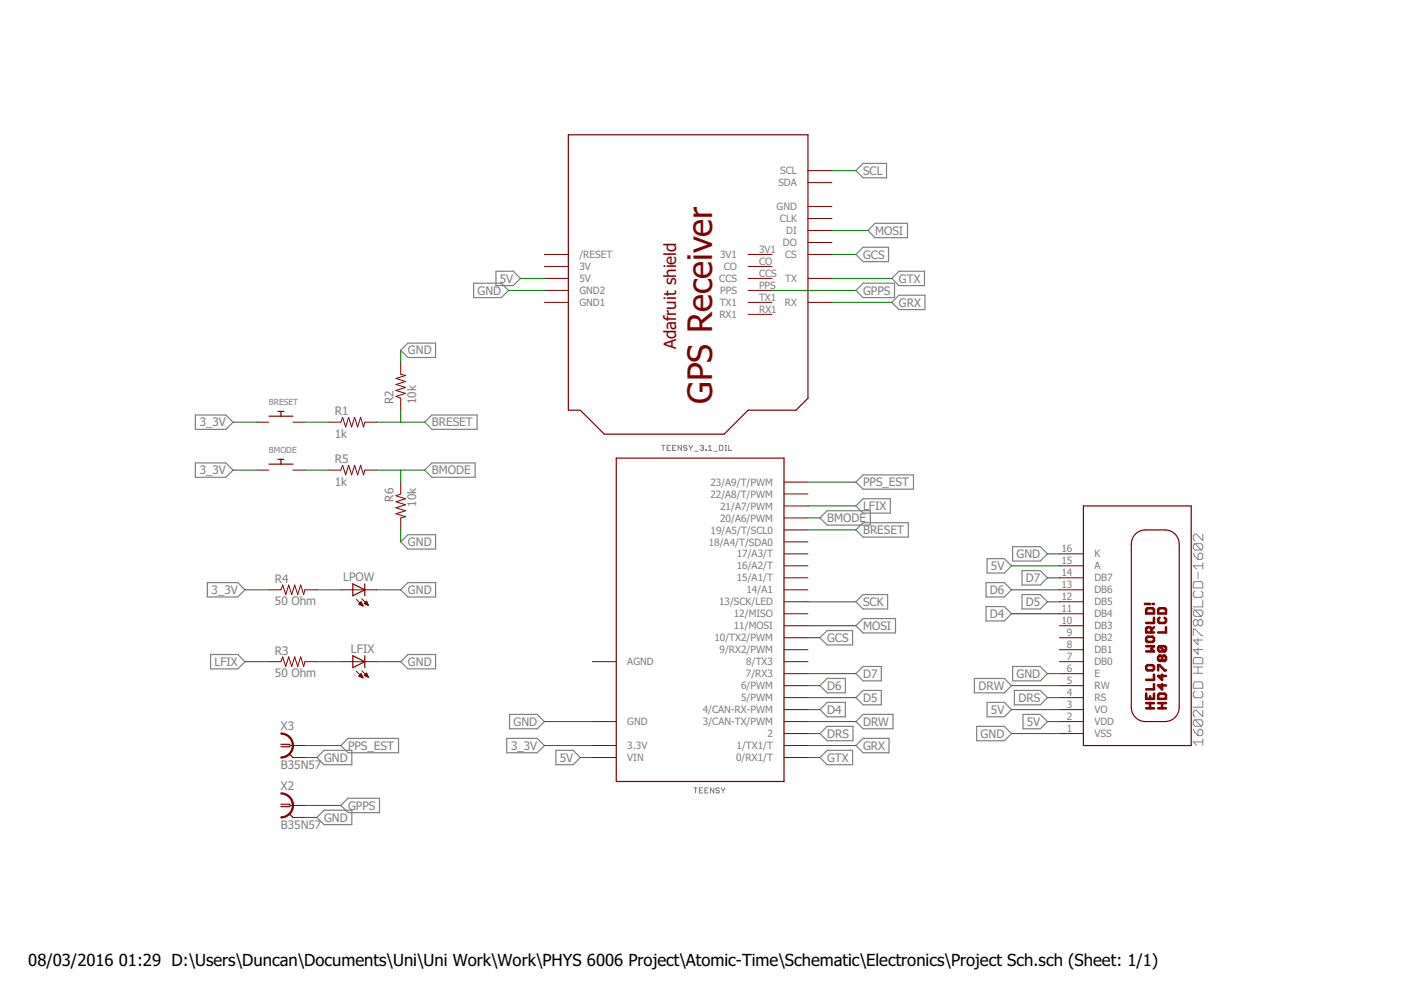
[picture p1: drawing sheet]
<svg xmlns="http://www.w3.org/2000/svg" width="297mm" height="210mm" viewBox="0 0 297 210" stroke-linecap="round" stroke-linejoin="round" font-family="sans-serif">
<g fill="none" stroke="#808080" stroke-width=".21">
<path d="M140.3 94.4h.7M140.6 94.4v1.1M141.4 95h.4M142.1 94.4h-.7v1.1h.7M142.6 95h.4M143.3 94.4h-.7v1.1h.7M144.5 94.4v1.1l-.7-1.1v1.1M145.6 94.6l-.1-.2h-.4l-.2 .2 .2 .4h.4l.1 .1-.1 .4h-.4l-.2-.2M146.1 94.4l.4 .6M146.5 95v.5M146.8 94.4l-.3 .6M147.3 95.7h.7"/>
<path d="M148.4 94.6l.2-.2h.4l.2 .2-.2 .4M148.8 95h.2M149 95l.2 .1-.2 .4h-.4l-.2-.2M149.6 95.3h.2v.2h-.2zM150.2 95.5h.7M150.2 94.8l.4-.4v1.1M151.4 95.7h.7M152.5 94.4h.6l.1 .2v.7l-.1 .2h-.6zM153.7 94.4h.4M153.7 95.5h.4M153.9 94.4v1.1M154.5 94.4v1.1h.7"/>
<path d="M253 117.3l.3 .6 .7 .7M253.3 115.3h1.4l.3 .3v.7l-.3 .3M253.3 115.3l-.3 .3v.7l.3 .3h1.4M253.3 115.3l1.4 1.3M254 117.6l.3-.3h.4l.3 .3v.7l-.3 .3h-.7zM255 113.3v1.3l-1.3-1.3h-.4l-.3 .3v.7l.3 .3M255 119.3v1.3M255 120h-2l.7 .6M253 139.7l.3-.3h1.4l.3 .3v1h-2zM253 123.6l.3-.3h1.4l.3 .3v1.1h-2zM253 134.7v-1.3h.3l1.4 1.3h.3M253.3 125.3l-.3 .3v.7l.3 .4h1.4l.3-.4v-.7l-.3-.3"/>
<path d="M253.3 129.3h1.4l.3 .4v.6l-.3 .4M253.3 129.3l-.3 .4v.6l.3 .4h1.4M253.3 129.3l1.4 1.4M254 121.3v1.3M254 131.7v.7M254 135.4v1.3l-1-1h2M254 137.4v1.3l-1-1h2M254 131.7l.3-.3h.4l.3 .3v.7l-.3 .3h-.4l-.3-.3M254 131.7l-.3-.3h-.4l-.3 .3v.7l.3 .3h.4l.3-.3M255 127.3v1.4h-2M253 142.7h2M253 141.4h2"/>
<path d="M253 144.9l.3-.3h1.4l.3 .3v1h-2zM253 154.6l.3 .7 .7 .7M253.3 146.6l-.3 .3v.7l.3 .3h1.4l.3-.3v-.7l-.3-.3M253.3 152.6h1.4l.3 .4v.6l-.3 .4M253.3 152.6l-.3 .4v.6l.3 .4h1.4M253.3 152.6l1.4 1.4M254 141.4v1.3M254 155l.3-.4h.4l.3 .4v.6l-.3 .4h-.7zM255 148.6v1.3h-2M255 150.6v1.4l-1.3-1.4h-.4l-.3 .3v.7l.3 .4M255 156.6v1.4M255 157.3h-2l.7 .7"/>
<path d="M147.1 167h.7M147.5 167v1.1M148.3 167.6h.3M149 167h-.7v1.1h.7M149.5 167.6h.3M150.2 167h-.7v1.1h.7M151.3 167v1.1l-.7-1.1v1.1M152.5 167.2l-.2-.2h-.3l-.2 .2 .2 .4h.3l.2 .2-.2 .3h-.3l-.2-.2M153 167l.3 .6M153.3 167.6v.5M153.7 167l-.4 .6"/>
</g>
<g fill="none" stroke="#808080" stroke-width=".25">
<path d="M183 34.6h5v3.1h-5l-1.5-1.5zM105.2 57.5h3.6l1.5 1.5-1.5 1.6h-3.6zM183 52.4h5.4v3.1h-5.4l-1.5-1.5zM185.5 47.3h6.9v3.1h-6.9l-1.5-1.5zM190.6 57.5h5.4v3.1h-5.4l-1.5-1.6zM86.5 72.7h5.9v3.1h-5.9l-1.5-1.5zM100.4 60h5.9l1.5 1.6-1.5 1.5h-5.9zM183 60h6.7v3.1h-6.7l-1.5-1.5zM190.6 62.6h5.5v3h-5.5l-1.5-1.5zM41.4 88h6.5l1.5 1.5-1.5 1.5h-6.5zM41.4 98.1h6.5l1.5 1.6-1.5 1.5h-6.5zM90 89.5l1.6-1.5h9.6v3h-9.6z"/>
<path d="M91.6 98.1h9.1v3.1h-9.1l-1.6-1.5zM85 114.9l1.5-1.5h5.9v3h-5.9zM173.8 109.8l1.6-1.5h9.1v3h-9.1zM181.5 102.2l1.5-1.5h10.7v3h-10.7zM181.5 107.3l1.5-1.6h5.8v3.1h-5.8zM181.5 112.4l1.5-1.6h9.6v3.1h-9.6zM209.3 118.4h3.6l1.6 1.6-1.6 1.5h-3.6zM214.7 115.9h5.9l1.5 1.5-1.5 1.6h-5.9zM44 123.5h6.4l1.5 1.6-1.5 1.5h-6.4zM44.6 138.8h5.8l1.5 1.5-1.5 1.5h-5.8zM85 125.1l1.5-1.6h5.9v3.1h-5.9zM86.5 138.8h5.9v3h-5.9l-1.5-1.5z"/>
<path d="M173.8 135.2l1.6-1.5h5.4v3h-5.4zM181.5 127.6l1.5-1.5h5.2v3h-5.2zM181.5 132.7l1.5-1.6h6.9v3.1h-6.9zM209.1 123.5h3.8l1.6 1.6-1.6 1.5h-3.8zM209.1 128.6h3.8l1.6 1.5-1.6 1.6h-3.8zM216.7 126.1h3.9l1.5 1.5-1.5 1.5h-3.9zM216.7 121h3.9l1.5 1.5-1.5 1.5h-3.9zM72.3 158.1l1.5-1.6h10.7v3.1h-10.7zM107.4 156.5h6.5l1.5 1.6-1.5 1.5h-6.5zM108 151.5h5.9l1.5 1.5-1.5 1.5h-5.9zM117.9 159.1h3.6l1.5 1.5-1.5 1.5h-3.6zM173.8 150.5l1.6-1.6h3.8v3.1h-3.8z"/>
<path d="M173.8 155.5l1.6-1.5h5.4v3.1h-5.4zM173.8 145.4l1.6-1.6h3.8v3.1h-3.8zM181.5 153l1.5-1.5h6.3v3h-6.3zM181.5 158.1l1.5-1.6h5.5v3.1h-5.5zM181.5 142.8l1.5-1.5h3.9v3.1h-3.9zM181.5 147.9l1.5-1.5h3.9v3h-3.9zM206.6 143.8h6.3l1.6 1.6-1.6 1.5h-6.3zM207.1 154h5.8l1.6 1.5-1.6 1.6h-5.8zM209.3 148.9h3.6l1.6 1.6-1.6 1.5h-3.6zM214.7 141.3h5.9l1.5 1.5-1.5 1.6h-5.9zM215.1 146.4h5.5l1.5 1.5-1.5 1.5h-5.5zM216.9 151.5h3.7l1.5 1.5-1.5 1.5h-3.7z"/>
<path d="M67.2 160.6l1.5-1.5h5.9v3h-5.9zM67.2 173.3l1.5-1.5h5.9v3h-5.9zM72.3 170.8l1.5-1.6h6.7v3.1h-6.7zM173.8 160.6l1.6-1.5h5.4v3h-5.4z"/>
</g>
<g fill="none" stroke="#800000" stroke-width=".25">
<path d="M120.5 28.6h50.8v55.8l-2.5 2.6h-10.2l-5.1 5.1h-25.4l-5.1-5.1h-2.5zM57 88.2h5.1M57 98.4h5.1M58.9 87.2h1.3M58.9 97.4h1.3M59.6 87.2v1M59.6 97.4v1M130.7 97.1h35.5v68.6h-35.5zM229.7 107.3h22.9v50.8h-22.9zM240.7 113.2l.8-.5 .9-.3h4.6a3 3 0 0 1 3 3v34.6a3 3 0 0 1-3 3h-4.1a3 3 0 0 1-3-3v-34.6l.3-1.4zM74.8 123.8l2.5 1.3-2.5 1.2zM74.8 139l2.5 1.3-2.5 1.3z"/>
<path d="M77.3 123.8v2.5M77.3 139v2.6M59.6 157.8h1.7l.3 .3-.3 .2h-1.7M61.3 159.9l.8 .7M59.6 170.5h1.7l.3 .3-.3 .2h-1.7M61.3 172.6l.8 .7"/>
</g>
<g fill="none" stroke="#800000" stroke-width=".21">
<path d="M171.3 36.2h5.1M171.3 38.7h5.1M115.4 59h5.1M115.4 54h5.1M115.4 56.5h5.1M158.6 59h5.1M158.6 54h5.1M158.6 56.5h5.1M171.3 59h5.1M171.3 54h5.1M171.3 51.4h5.1M171.3 46.3h5.1"/>
<path d="M171.3 43.8h5.1M171.3 48.9h5.1M85 76.8v2.6l1 .2-2.1 .6 2.1 .7-2.1 .6 2.1 .6-2.1 .7 2.1 .6-2.1 .7 1.1 .3v2.6M115.4 64.1h5.1M115.4 61.6h5.1M158.6 64.1h5.1M158.6 61.6h5.1M158.6 66.7h5.1M171.3 64.1h5.1M54.5 89.5h2.5M54.5 99.7h2.5M62.1 89.5h2.5"/>
<path d="M62.1 99.7h2.5M69.7 89.5h2.6l.3-1 .7 2 .6-2 .6 2 .7-2 .6 2 .7-2 .6 2 .2-1h2.6M69.7 99.7h2.6l.3-1 .7 2 .6-2 .6 2 .7-2 .6 2 .7-2 .6 2 .2-1h2.6M85 102.2v2.5l-1.1 .4 2.1 .6-2.1 .7 2.1 .6-2.1 .7 2.1 .6-2.1 .6 2.1 .7-1 .2v2.6M166.2 102.2h5.1M166.2 104.7h5.1M166.2 107.3h5.1M166.2 109.8h5.1M166.2 112.4h5.1M166.2 114.9h5.1M166.2 117.4h5.1M166.2 120h5.1"/>
<path d="M224.6 117.4h5.1M224.6 120h5.1M57 125.1h2.6l.3-1.1 .7 2.1 .6-2.1 .6 2.1 .7-2.1 .6 2.1 .7-2.1 .6 2.1 .2-1h2.6M72.3 125.1h7.6M75.6 127.1l1.4 1.4M76.1 128.1l.5-.5 .4 .9zM76.1 128h.7M76.2 128.2h.6M76.2 127.9h.5M76.4 127.8h.3M76.5 128.3h.4M76.5 127.7h.1"/>
<path d="M76.7 127l1.4 1.4M76.8 128.4h.1M77.2 128l.5-.5 .4 .9zM77.3 127.9h.6M77.4 128h.6M77.4 127.8h.5M77.5 127.7h.3M77.6 127.6h.2M77.6 128.2h.4M77.9 128.3h.2M166.2 130.1h5.1M166.2 132.7h5.1"/>
<path d="M166.2 135.2h5.1M166.2 137.8h5.1M166.2 122.5h5.1M166.2 125.1h5.1M166.2 127.6h5.1M224.6 130.1h5.1M224.6 132.7h5.1M224.6 135.2h5.1M224.6 137.8h5.1M224.6 122.5h5.1M224.6 125.1h5.1M224.6 127.6h5.1"/>
<path d="M57 140.3h2.6l.3-1 .7 2 .6-2 .6 2 .7-2 .6 2 .7-2 .6 2 .2-1h2.6M61.6 158.1h3M72.3 140.3h7.6M75.6 142.3l1.4 1.4M76.1 143.3l.5-.5 .4 .9zM76.1 143.4h.7M76.2 143.2h.6M76.3 143.1h.4M76.4 143.5h.5M76.4 143h.2M76.5 142.9h.1M76.7 143.6h.2"/>
<path d="M76.7 142.2l1.4 1.4M77.2 143.2l.5-.5 .4 .9zM77.3 143.2h.7M77.3 143.1h.6M77.4 143h.5M77.6 143.4h.4M77.6 142.9h.2M77.7 142.7h.1M77.8 143.5h.3M125.6 140.3h5.1M125.6 153h5.1M125.6 158.1h5.1"/>
<path d="M166.2 140.3h5.1M166.2 142.8h5.1M166.2 145.4h5.1M166.2 147.9h5.1M166.2 150.5h5.1M166.2 153h5.1M166.2 155.5h5.1M166.2 158.1h5.1M224.6 140.3h5.1M224.6 142.8h5.1M224.6 145.4h5.1M224.6 147.9h5.1"/>
<path d="M224.6 150.5h5.1M224.6 153h5.1M224.6 155.5h5.1M61.6 170.8h3M62.1 160.6h2.5M62.1 173.3h2.5M125.6 160.6h5.1M166.2 160.6h5.1"/>
</g>
<g fill="none" stroke="#800000" stroke-width=".55">
<path d="M242.7 128.1h1.1M243 137h1.7l-.6 .6 .6 .5h-1.7M243.3 129h1.1l.3 .2v.9h-1.7v-.9zM243.3 135h1.1l.3 .3v.5l-.3 .3h-1.1l-.3-.3v-.5zM244.1 134.1v-.8l-.3-.3h-.5l-.3 .3v.8h1.7M244.4 128.1h.3M244.7 131v1.1h-1.7M244.7 133l-.6 .5M245.6 129.2l.2-.2h1.1l.3 .2v.9h-1.6zM245.8 137l-.2 .3v.5l.2 .3h1.1M245.8 137h1.1l.3 .3v.5l-.3 .3M245.8 131l-.2 .3v.5l.2 .3h1.1l.3-.3v-.5l-.3-.3"/>
<path d="M245.8 137l1.1 1.1M246.4 139.3l.3-.3h.2l.3 .3v.5l-.3 .3h-.2l-.3-.3M246.4 139.3v.5M246.4 139.3l-.3-.3h-.3l-.2 .3v.5l.2 .3h.3l.3-.3M247.2 133v1.1h-1.6M243 150.2h1.7M243 149.1h1.7M243 147.1v1.1h1.7v-1.1M243.3 141h1.1l.3 .3v.6l-.3 .2h-1.1l-.3-.2v-.6zM243.8 147.6v.6M243.8 149.1v1.1M244.7 143v1.1h-1.7"/>
<path d="M244.7 145.1v1.1h-1.7M245.6 150.2h1.6M245.6 149.1h1.6M245.6 147.3l.2-.2h1.1l.3 .2v.9h-1.6zM245.6 142.1v-1.1h.2l1.1 1.1h.3M246.4 143v1.1l-.8-.8h1.6M246.4 145.1v1.1l-.8-.9h1.6M246.4 149.1v1.1"/>
</g>
<g fill="#800000" stroke="#800000" stroke-width=".21">
<path d="M59.6 168.1a2.67 2.67 0 0 1 2.6 2.7 2.67 2.67 0 0 1-2.6 2.6v-.2a2.41 2.41 0 0 0 2.4-2.4 2.41 2.41 0 0 0-2.4-2.4z" fill-rule="evenodd"/>
<path d="M59.6 155.4a2.67 2.67 0 0 1 2.6 2.7 2.67 2.67 0 0 1-2.6 2.6v-.2a2.41 2.41 0 0 0 2.4-2.4 2.41 2.41 0 0 0-2.4-2.4z" fill-rule="evenodd"/>
</g>
<g fill="none" stroke="#008000" stroke-width=".21">
<path d="M176.4 36.2h5.1M110.3 59h5.1M176.4 59h12.7M176.4 54h5.1M176.4 48.9h7.6M85 74.3v2.5M107.8 61.6h7.6M163.7 61.6h17.8M176.4 64.1h12.7M49.4 89.5h5.1M49.4 99.7h5.1M64.6 89.5h5.1"/>
<path d="M64.6 99.7h5.1M79.9 89.5h10.1M79.9 99.7h10.1M85 87v2.5M85 99.7v2.5M85 112.4v2.5M171.3 102.2h10.2M171.3 107.3h10.2M171.3 112.4h10.2M171.3 109.8h2.5M214.5 120h10.1M222.1 117.4h2.5"/>
<path d="M51.9 125.1h5.1M67.2 125.1h5.1M79.9 125.1h5.1M171.3 127.6h10.2M171.3 135.2h2.5M171.3 132.7h10.2M214.5 125.1h10.1M214.5 130.1h10.1M222.1 127.6h2.5M222.1 122.5h2.5M51.9 140.3h5.1M64.6 158.1h7.7"/>
<path d="M67.2 140.3h5.1M79.9 140.3h5.1M115.4 153h10.2M115.4 158.1h10.2M171.3 150.5h2.5M171.3 153h10.2M171.3 142.8h10.2M171.3 155.5h2.5M171.3 147.9h10.2M171.3 145.4h2.5M171.3 158.1h10.2M214.5 150.5h10.1"/>
<path d="M214.5 155.5h10.1M214.5 145.4h10.1M222.1 153h2.5M222.1 142.8h2.5M222.1 147.9h2.5M64.6 160.6h2.6M64.6 173.3h2.6M64.6 170.8h7.7M123 160.6h2.6M171.3 160.6h2.5"/>
</g>
<text font-size="7.2" fill="#800000" x="151" y="85.6" transform="rotate(-90 151 85.6)">GPS Receiver</text>
<text font-size="3.6" fill="#800000" x="143.4" y="74.1" transform="rotate(-90 143.4 74.1)">Adafruit shield</text>
<g font-size="3.5">
<text x="6" y="204.7">08/03/2016</text>
<text x="25.2" y="204.7">01:29 D:\Users\Duncan\Documents\Uni\Uni Work\Work\PHYS 6006 Project\Atomic-Time\Schematic\Electronics\Project Sch.sch (Sheet: 1/1)</text>
</g>
<g font-size="2.5" fill="#808080">
<text x="183" y="37.1">SCL</text>
<text x="185.5" y="49.8">MOSI</text>
<text x="106" y="59.9">5V</text>
<text x="183" y="54.8">GCS</text>
<text x="190.6" y="59.9">GTX</text>
<text x="101.3" y="62.5">GND</text>
<text x="183" y="62.5">GPPS</text>
<text x="190.6" y="65">GRX</text>
<text x="86.5" y="75.2">GND</text>
<text x="71" y="88">R1</text>
<text x="83.5" y="85.7" transform="rotate(-90 83.5 85.7)">R2</text>
<text x="88.3" y="85.7" transform="rotate(-90 88.3 85.7)">10k</text>
<text x="42.3" y="90.4">3_3V</text>
<text x="71" y="92.8">1k</text>
<text x="91.6" y="90.4">BRESET</text>
<text x="42.3" y="100.6">3_3V</text>
<text x="71" y="98.2">R5</text>
<text x="91.6" y="100.6">BMODE</text>
<text x="71" y="103">1k</text>
<text x="83.5" y="106.4" transform="rotate(-90 83.5 106.4)">R6</text>
<text x="88.3" y="107.4" transform="rotate(-90 88.3 107.4)">10k</text>
<text x="183" y="103.1">PPS_EST</text>
<text x="175.4" y="110.7">BMODE</text>
<text x="183" y="108.2">LFIX</text>
<text x="183" y="113.2">BRESET</text>
<text x="86.5" y="115.8">GND</text>
<text x="215.5" y="118.3">GND</text>
<text x="44.9" y="125.9">3_3V</text>
<text x="58.3" y="123.6">R4</text>
<text x="72.7" y="123.3">LPOW</text>
<text x="86.5" y="125.9">GND</text>
<text x="209.9" y="125.9">D6</text>
<text x="210.1" y="120.9">5V</text>
<text x="217.5" y="123.4">D7</text>
<text x="58.3" y="128.4">50 Ohm</text>
<text x="183" y="128.5">SCK</text>
<text x="209.9" y="131">D4</text>
<text x="217.5" y="128.5">D5</text>
<text x="175.4" y="136.1">GCS</text>
<text x="183" y="133.6">MOSI</text>
<text x="45.5" y="141.2">LFIX</text>
<text x="58.3" y="143.6">50 Ohm</text>
<text x="58.3" y="138.8">R3</text>
<text x="74.4" y="138.5">LFIX</text>
<text x="86.5" y="141.2">GND</text>
<text x="183" y="143.7">D7</text>
<text x="215.5" y="143.7">GND</text>
<text x="175.4" y="146.3">D6</text>
<text x="183" y="148.8">D5</text>
<text x="207.5" y="146.3">DRW</text>
<text x="215.9" y="148.8">DRS</text>
<text x="59.6" y="154.8">X3</text>
<text x="108.9" y="153.9">GND</text>
<text x="175.4" y="151.3">D4</text>
<text x="183" y="153.9">DRW</text>
<text x="210.1" y="151.3">5V</text>
<text x="217.7" y="153.9">5V</text>
<text x="68.7" y="161.5">GND</text>
<text x="73.8" y="159">PPS_EST</text>
<text x="108.4" y="159">3_3V</text>
<text x="118.7" y="161.5">5V</text>
<text x="175.4" y="156.4">DRS</text>
<text x="175.4" y="161.5">GTX</text>
<text x="183" y="159">GRX</text>
<text x="207.9" y="156.4">GND</text>
<text x="59.6" y="163.1">B35N57</text>
<text x="59.6" y="167.5">X2</text>
<text x="73.8" y="171.7">GPPS</text>
<text x="59.6" y="175.8">B35N57</text>
<text x="68.7" y="174.2">GND</text>
</g>
<g font-size="2.1" fill="#808080">
<text x="165" y="39.5">SDA</text>
<text x="165.4" y="36.9">SCL</text>
<text x="164.7" y="44.6">GND</text>
<text x="165.4" y="47.1">CLK</text>
<text x="160.9" y="53.6">3V1</text>
<text x="166" y="52.2">DO</text>
<text x="166.7" y="49.6">DI</text>
<text x="122.8" y="59.8">5V</text>
<text x="122.8" y="57.3">3V</text>
<text x="122.8" y="54.7">/RESET</text>
<text x="152.5" y="59.8">CCS</text>
<text x="152.7" y="54.7">3V1</text>
<text x="153.5" y="57.3">CO</text>
<text x="160.9" y="58.7">CCS</text>
<text x="160.9" y="56.1">CO</text>
<text x="166.5" y="59.8">TX</text>
<text x="166.5" y="54.7">CS</text>
<text x="122.8" y="64.9">GND1</text>
<text x="122.8" y="62.3">GND2</text>
<text x="152.6" y="64.9">TX1</text>
<text x="152.7" y="62.3">PPS</text>
<text x="160.9" y="63.8">TX1</text>
<text x="160.9" y="61.2">PPS</text>
<text x="166.4" y="64.9">RX</text>
<text x="152.5" y="67.4">RX1</text>
<text x="160.9" y="66.3">RX1</text>
<text x="150.6" y="103">23/A9/T/PWM</text>
<text x="150.6" y="105.5">22/A8/T/PWM</text>
<text x="150.7" y="113.1">19/A5/T/SCL0</text>
<text x="152.7" y="108">21/A7/PWM</text>
<text x="152.7" y="110.6">20/A6/PWM</text>
<text x="150.3" y="115.7">18/A4/T/SDA0</text>
<text x="156.2" y="118.2">17/A3/T</text>
<text x="225" y="117.1">16</text>
<text x="225" y="119.6">15</text>
<text x="232" y="118.2">K</text>
<text x="156.2" y="120.7">16/A2/T</text>
<text x="156.2" y="123.3">15/A1/T</text>
<text x="158.3" y="125.8">14/A1</text>
<text x="225" y="122.2">14</text>
<text x="225" y="124.7">13</text>
<text x="232" y="120.7">A</text>
<text x="232" y="123.3">DB7</text>
<text x="232" y="125.8">DB6</text>
<text x="152.5" y="128.4">13/SCK/LED</text>
<text x="155.6" y="130.9">12/MISO</text>
<text x="225" y="127.2">12</text>
<text x="225" y="129.8">11</text>
<text x="232" y="128.4">DB5</text>
<text x="232" y="130.9">DB4</text>
<text x="151.5" y="136">10/TX2/PWM</text>
<text x="155.6" y="133.4">11/MOSI</text>
<text x="225" y="132.3">10</text>
<text x="226.2" y="134.9">9</text>
<text x="226.2" y="137.4">8</text>
<text x="232" y="133.4">DB3</text>
<text x="232" y="136">DB2</text>
<text x="133" y="141.1">AGND</text>
<text x="152.6" y="138.5">9/RX2/PWM</text>
<text x="158.1" y="143.6">7/RX3</text>
<text x="158.2" y="141.1">8/TX3</text>
<text x="226.2" y="139.9">7</text>
<text x="226.2" y="142.5">6</text>
<text x="232" y="138.5">DB1</text>
<text x="232" y="141.1">DB0</text>
<text x="232" y="143.6">E</text>
<text x="157.1" y="146.1">6/PWM</text>
<text x="157.1" y="148.7">5/PWM</text>
<text x="226.2" y="145">5</text>
<text x="226.2" y="147.6">4</text>
<text x="232" y="146.1">RW</text>
<text x="232" y="148.7">RS</text>
<text x="133" y="153.8">GND</text>
<text x="149" y="151.2">4/CAN-RX-PWM</text>
<text x="149" y="153.8">3/CAN-TX/PWM</text>
<text x="226.2" y="150.1">3</text>
<text x="226.2" y="152.6">2</text>
<text x="226.2" y="155.2">1</text>
<text x="232" y="151.2">VO</text>
<text x="232" y="153.8">VDD</text>
<text x="133" y="158.8">3.3V</text>
<text x="133" y="161.4">VIN</text>
<text x="156.1" y="161.4">0/RX1/T</text>
<text x="156.2" y="158.8">1/TX1/T</text>
<text x="162.7" y="156.3">2</text>
<text x="232" y="156.3">VSS</text>
</g>
<g font-size="1.8" fill="#808080">
<text x="57" y="86">BRESET</text>
<text x="57" y="96.1">BMODE</text>
</g>
</svg>
